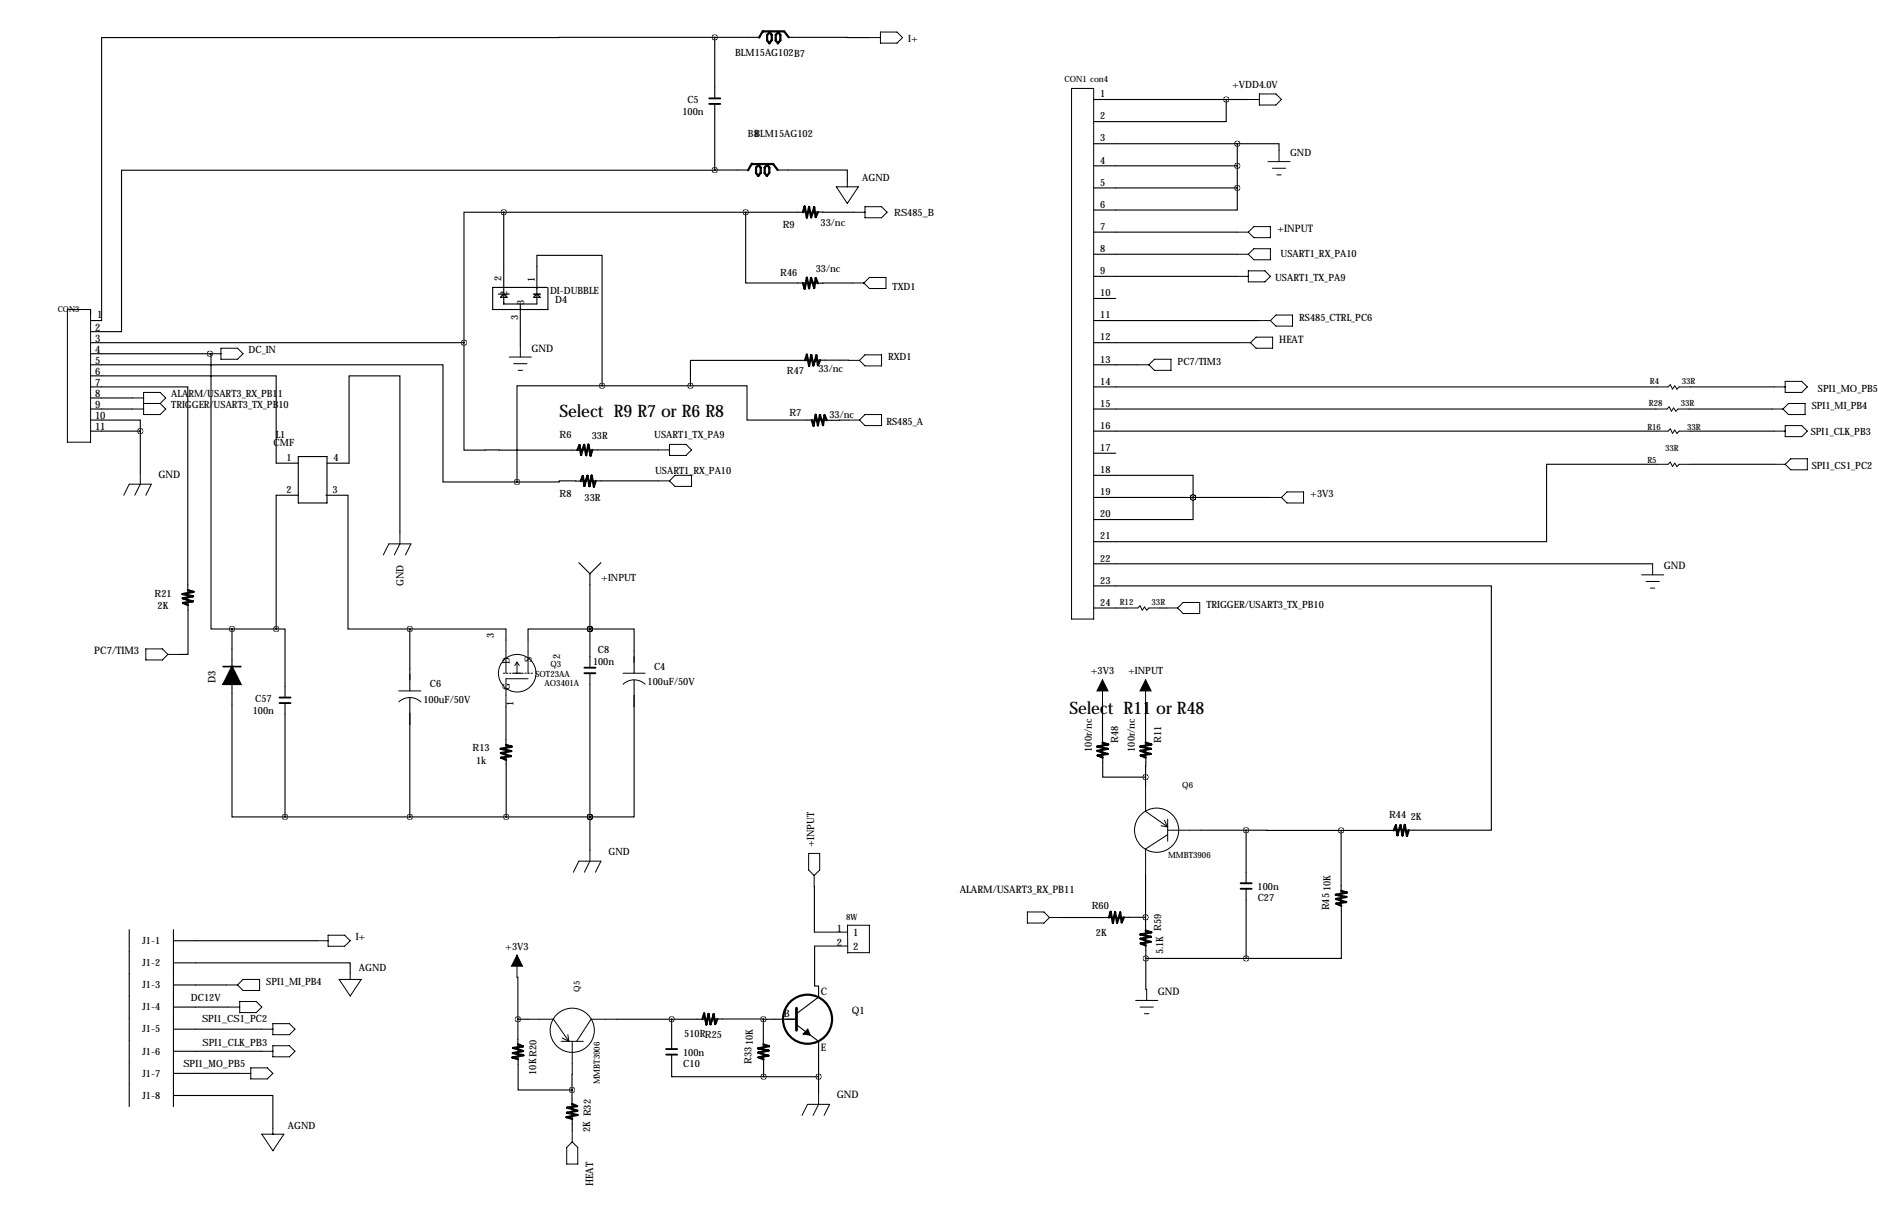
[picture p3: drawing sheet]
<svg xmlns="http://www.w3.org/2000/svg" width="432mm" height="279mm" viewBox="0 0 432 279" stroke-linecap="round" stroke-linejoin="round" font-family="sans-serif">
<g fill="none" stroke="#000" stroke-width=".23">
<path d="M199.9 8.6h2.5M202.4 7.4h3.8l1.3 1.2-1.3 1.3h-3.8zM246.4 20.3h5.1v121.9h-5.1zM287 22.9h2.6M289.6 21.6h3.8l1.2 1.3-1.2 1.2h-3.8zM291.5 37.1h5.1M292.6 38.7h3M294.1 34.6v2.5M192.3 42.9h5.1l-2.6 3.8zM194.8 41.7v1.2M196.3 48.8h2.6M198.9 47.5h3.8l1.3 1.3-1.3 1.2h-3.8z"/>
<path d="M284.5 58.4h2.5M284.5 53.3h2.5M287 58.4l1.3-1.2h3.8v2.5h-3.8zM287 53.3l1.3-1.2h3.8v2.5h-3.8zM293.6 40.2h1M15.5 71.1h5.3v30.5h-5.3zM119.6 79.5v2.5M196.1 65h2.5M199.9 63.8h3.8v2.5h-3.8l-1.3-1.3zM284.5 63.5h2.5M285 78.7h2.5M287 62.2h3.8l1.3 1.3-1.3 1.3h-3.8z"/>
<path d="M288.8 77.5h3.8v2.5h-3.8l-1.3-1.3zM289.6 73.7h2.5M292.1 73.7l1.3-1.3h3.8v2.5h-3.8zM30.5 94h2.5M30.5 91.4h2.5M33 90.2h3.8l1.3 1.2-1.3 1.3 1.3 1.3-1.3 1.2h-3.8zM33 92.7h3.8M48.3 81.3h2.5M50.8 80h3.8l1.3 1.3-1.3 1.2h-3.8zM117.1 82h5.1M118.1 83.6h3.1M119.1 85.1h1"/>
<path d="M195.1 96.5h2.5M195.1 82.8h2.5M197.6 96.5l1.3-1.3h3.8v2.6h-3.8zM197.6 82.8l1.3-1.3h3.8v2.6h-3.8zM261.6 83.8h2.6M264.2 83.8l1.2-1.3h3.8v2.6h-3.8zM380.7 94h2.6l.5-.5 .5 1 .5-.8 .5 .8 .5-.5h2.6M381 88.9h2.5l.5-.5 .6 1 .5-.8 .5 .8 .5-.5h2.5M381 99.1h2.5l.5-.5 .6 1 .5-.8 .5 .8 .5-.5h2.5M407.4 94h2.6M407.9 88.9h2.6M407.9 99.1h2.6"/>
<path d="M410 94l1.2-1.3h3.8v2.5h-3.8zM410.5 87.6h3.8l1.2 1.3-1.2 1.3h-3.8zM410.5 97.8h3.8l1.2 1.3-1.2 1.2h-3.8zM28.4 113.8l1.3-2.5h5.1l-1.3 2.5M32.3 108.7v2.6l-1.3 2.5M151.4 110.5h2.5M151.4 103.4h2.5M153.9 110.5l1.3-1.3h3.8v2.6h-3.8zM153.9 102.1h3.8l1.3 1.3-1.3 1.2h-3.8zM292.1 114.3h2.5M295.9 113h3.8v2.6h-3.8l-1.3-1.3zM381 106.7h2.5l.5-.5 .6 1 .5-.8 .5 .8 .5-.5h2.5"/>
<path d="M407.9 106.7h2.6M411.7 105.4h3.8v2.5h-3.8l-1.2-1.2zM88.1 127.5l1.3-2.5h5.1l-1.3 2.5M91.9 122.4v2.6l-1.2 2.5M259.1 139.7h2.5l.5-.5 .5 1 .5-.8 .6 .8 .5-.5h2.5M268.2 139.7h2.6M272 138.4h3.8v2.6h-3.8l-1.2-1.3zM377.4 132.1h5.1M378.5 133.6h3M379.5 135.1h1M380 129.5v2.6M33.5 149.1h3.8l1.3 1.3-1.3 1.2h-3.8z"/>
<path d="M38.6 150.4h2.5M91.7 158.8h5.1M116.3 147.1v7.6M118.1 154.7h1.8M118.9 152.1v2.6M118.9 152.1l-.5 .8M118.9 152.1l.5 .8M121.4 156h-5.1v6.3M121.4 147.1v7.6M143.3 154.7h5M143.3 157.2a3.7 3.7 0 0 1 5 0M253.5 156.2v5.1"/>
<path d="M263.4 156.2v5.1M91.7 161.3a3.7 3.7 0 0 1 5.1 0M135.6 195.3v2.6l-1.2 2.5M185.9 196.1h2.6v3.8l-1.3 1.3-1.3-1.3zM263.4 180.6v5.8l5.1 3.6M267 189.7l1.5 .3M267.7 188.5l.8 1.5M268.5 188.2v5.1M268.5 191.8l-5.1 3.3v5.8M268.5 190.8h7.6M72.9 216.2h2.5M75.4 214.9h3.8l1.3 1.3-1.3 1.2h-3.8z"/>
<path d="M118.9 219.5v5M131.8 200.4l1.3-2.5h5.1l-1.3 2.5M187.2 201.2v2.5M187.2 214.2h7.7M187.3 217.4h7.6M194.8 218.9h5.1M194.9 212.5v6.4M194.9 212.6h5.1M199.9 212.6v6.3M236.2 209.5h3.8l1.3 1.3-1.3 1.3h-3.8zM241.3 210.8h2.5M52.1 226.3h2.5"/>
<path d="M52.6 231.4h2.5M55.1 230.1h3.8l1.3 1.3-1.3 1.3h-3.8zM55.9 225h3.8v2.6h-3.8l-1.3-1.3zM60.2 236.5h2.5M62.7 235.2h3.8l1.3 1.3-1.3 1.2h-3.8zM78 225h5.1l-2.6 3.9zM80.5 223.8v1.2M121.4 234.2h5.9l3.5 5.1M129 239.3h5.1M129.3 238.5l1.5 .8M130.6 237.7l.2 1.6M131.6 239.3v7.6"/>
<path d="M141.7 234.2h-5.8l-3.3 5.1M261.1 229.9h5.1M262.1 231.4h3.1M263.1 232.9h1.1M263.7 227.3v2.6M55.1 246.6h2.6M57.7 245.4h3.8l1.2 1.2-1.2 1.3h-3.8zM60.2 241.6h2.5M62.7 240.3h3.8l1.3 1.3-1.3 1.2h-3.8zM62.7 259.3v1.3M131.6 259.8v2.6M184.4 256.3l1.3-2.6h5.1l-1.3 2.6"/>
<path d="M188.2 251.2v2.5l-1.3 2.6M60.2 260.6h5.1l-2.6 3.8zM130.3 263.7l1.3-1.3 1.2 1.3v3.8h-2.5z"/>
<circle cx="118.9" cy="154.7" r="4.3"/>
<circle cx="265.9" cy="190.8" r="5.1"/>
<circle cx="131.6" cy="236.7" r="5.1"/>
</g>
<g fill="none" stroke="#000" stroke-width=".25">
<path d="M164.3 8.6h-140.9v65.1h-2.6M164.3 8.6v14M164.3 8.6h10.4M181.3 8.6h18.6M164.3 39.1h-136.4v37.1h-7.1M164.3 23.9v15.2M164.3 39.1h7.8M178.7 39.1h16.1v2.6M251.5 22.9h35.5M251.5 33h33M251.5 38.1h33M281.9 22.9v5h-30.4"/>
<path d="M284.5 33h9.6v1.6M284.5 33v10.2M115.8 48.8h-9.1v29.9M115.8 48.8v21h7.6v-11.1h15v29.9M115.8 48.8h70.1M171.4 48.8v16.2h14.5M186.6 48.7l9.7 .1M251.5 43.2h33M251.5 53.3h33M251.5 58.4h33M284.5 43.2v5.1h-33M20.8 78.7h85.9"/>
<path d="M106.7 78.7v24.7h27.5M114.6 67.6h2.5M115.1 68.3l.7-.7 .8 .7zM119.6 69.8v9.7M122.7 67.6h1.5M122.7 68.3l.7-.7 .8 .7zM125.7 66h-12.4v5.1h12.7v-5.1M196.1 65l-9.5 .1M251.5 63.5h33M251.5 68.6h5M251.5 73.7h38.1M251.5 78.7h33.5"/>
<path d="M20.8 96.5h11.5v2.6M20.8 88.9h22.4v48M20.8 83.8h81.1v26.9h17M20.8 86.4h42.7v20h5.1M20.8 94h9.7M20.8 99.1h11.5M20.8 81.3h27.5M20.8 91.4h9.7M32.3 99.1v9.6M48.3 81.3h.1M48.3 81.3h.2v63.2h4.8M138.4 88.6h-19.5v22.1"/>
<path d="M138.4 88.6h20.3M158.7 88.6h13.1v7.9h16.2M186.4 82.8h-27.7v5.8M187.1 82.8h8M195.1 96.5l-6.4 .1M251.5 83.8h10.1M251.5 88.9h129.5M251.5 94h129.2M251.5 99.1h129.5M388.4 94h19M388.6 88.9h19.3M388.6 99.1h19.3"/>
<path d="M68.6 104.9h6.6v10.7h-6.6zM68.6 113.8h-5.1v30.7M74.9 113.8h5.1v30.7h14.2M75.2 106.4h5.1v-20h11.6v36M134.9 103.4h16.5M134.9 110.5h-6.3v.2h-9.7M135.6 110.5h15.8M251.5 109.2h22.8v5.1M251.5 104.1h5M251.5 114.3h40.6M274.3 114.3h.1M274.3 114.3v5.1h-22.8"/>
<path d="M381 106.7h-25.4v17.8h-104.1M388.6 106.7h19.3M43.2 137.6v12.8h-2.1M133.1 129.3l2.5 2.5M135.6 131.8v21.6M138.2 129.3l-2.6 2.5M251.5 134.6h91.4v56.2h-20.3M251.5 129.5h128.5M251.5 139.7h7.6M266.7 139.7h1.5M53.3 157.2v30.5h12.2M53.3 144.5v8.7"/>
<path d="M53.3 144.5h10.2M63.5 144.5h2v15.8M94.2 144.5h22.1v2.6M94.2 144.5v14.3M135.6 144.5h-14.2v2.6M135.6 144.5h.1M135.6 144.5h10.2v10.2M135.6 154.7v40.6M145.8 156.2v31.5h-10.2M65.5 161.5v26.2M94.2 160.3v27.4M116.3 162.3v10.2"/>
<path d="M116.4 173.2v14.5M253.5 161.3v10.7M253.5 172.7v5.9h9.9M263.4 161.3v10.7M263.4 178.6v2M263.4 172.7v5.9M65.5 187.7h70.1M135.6 187.7h.1M276.1 190.8h10.4M286.5 190.8h21.9M286.5 190.8v12.1M308.4 190.8h13.5"/>
<path d="M308.4 190.8v15.2M29.7 213.6v40.7M39.9 213.6v40.7M39.9 216.2h33M187.2 203.7v10.5M187.3 217.4v9.2h.9v2.5l-5.1 3.8M243.8 210.8h12.5M257 210.8h6.4M263.4 200.9v14.2M263.4 215.8v4.4M286.5 204.2v16M308.4 206.7v13.5h-21.9"/>
<path d="M39.9 221.2h40.6v2.6M39.9 226.3h12.2M39.9 231.4h12.7M39.9 236.5h20.3M118.9 224.5h.2v9.7M119.1 234.2h2.3M119.1 234.2v7.2M141.7 234.2h21.1M154.4 234.2v6.8M163.5 234.1l12 .1M175.5 234.2h7.6M175.5 234.2v7.1"/>
<path d="M183.1 235.5l5.1 3.8v11.9M263.4 220.2v7.1h.3M263.4 220.2h23.1M39.9 251.7h22.8v7.6M39.9 241.6h20.3M39.9 246.6h15.2M119.1 242.1v8.3h12.4M131.5 250.4v4.7M131.6 246.9l-.1 3.5M131.6 255.8v4M154.4 242.3v5.1h21.2M175.6 242v5.4"/>
<path d="M175.6 247.4h12.6"/>
</g>
<path d="M163.1 23.9h2.5M163.1 22.6h2.5M134.4 154.7h2.5M134.4 153.4h2.5M64.3 161.5h2.5M64.3 160.3h2.5M285.2 204.2h2.6M285.2 202.9h2.6M153.2 242.3h2.5M153.2 241h2.5" fill="none" stroke="#000" stroke-width=".43"/>
<g fill="none" stroke="#000" stroke-width=".51">
<path d="M175.4 7.1l-.9 1.5M176.9 7.3l.5 .7v1.2l-.5 .8-.5-.7v-1.3l.5-.6M178.9 7.3l.5 .7v1.2l-.5 .8-.5-.7v-1.3l.5-.6M180.3 7.2l-4.9 .1M180.3 7.3l1.1 1.3M172.9 37.6l-.9 1.5M174.3 37.7l.6 .8v1.2l-.6 .7-.5-.6v-1.3l.6-.6M176.3 37.7l.6 .8v1.2l-.6 .7-.5-.6v-1.3l.6-.6M177.8 37.7h-4.9M177.8 37.7l1 1.4M188.1 48.7l-.5 1.2-.4-2.3-.7 2.3-.5-2.4-.5 2.5-.5-2.6-.4 1.4M184.6 65l.4 1.3 .5-2.5 .5 2.4 .5-2.3 .7 2.3 .4-2.3 .5 1.2"/>
<path d="M186.6 96.5l.4 1.3 .6-2.5 .5 2.4 .4-2.3 .7 2.3 .4-2.3 .5 1.2M188.6 82.8l-.5 1.1-.4-2.3-.7 2.4-.5-2.4-.5 2.4-.5-2.5-.4 1.3M136.2 103.4l-.4 1.3-.5-2.5-.5 2.4-.5-2.4-.7 2.3-.4-2.2-.5 1.1M137 110.5l-.4 1.3-.6-2.5-.5 2.4-.4-2.4-.7 2.4-.4-2.3-.5 1.1M43.2 135.6l1.3 .4-2.5 .5 2.4 .5-2.4 .5 2.3 .7-2.2 .3 1.1 .5M116.3 171.1l1.4 .5-2.6 .5 2.5 .5-2.4 .4 2.3 .7-2.3 .4 1.2 .5M253.5 170.6l1.3 .4-2.5 .6 2.4 .5-2.4 .4 2.4 .7-2.3 .4 1.1 .5M263.4 170.6l1.3 .4-2.5 .6 2.4 .5-2.4 .4 2.4 .7-2.3 .4 1.1 .5M323.9 190.8l-.4 1.3-.5-2.6-.5 2.5-.5-2.4-.7 2.3-.3-2.3-.6 1.2M258.4 210.8l-.5 1.1-.3-2.2-.8 2.3-.4-2.4-.5 2.4-.5-2.5-.4 1.3M263.4 213.8l1.3 .4-2.5 .5 2.4 .5-2.4 .5 2.4 .7-2.3 .4 1.1 .5M308.4 204.7l1.3 .4-2.6 .5 2.5 .5-2.4 .5 2.3 .7-2.3 .3 1.2 .5"/>
<path d="M119.1 239.9l1.1 .5-2.2 .4 2.3 .7-2.4 .5 2.4 .5-2.5 .5 1.3 .4M164.9 234.1l-.5 1.2-.3-2.3-.7 2.4-.5-2.4-.5 2.4-.5-2.5-.4 1.3M175.5 240l1.3 .4-2.5 .5 2.4 .5-2.4 .5 2.4 .7-2.3 .3 1.2 .5M131.5 253.6l1.2 .6-2.3 .3 2.3 .7-2.3 .5 2.4 .5-2.5 .5 1.3 .4"/>
<circle cx="185.7" cy="234.2" r="5.6"/>
</g>
<path d="M122.4 154.7h-6.8" fill="none" stroke="#000" stroke-width=".23" stroke-dasharray=".4 .4"/>
<path d="M53.3 153.2l2.1 4h-4.1z" fill="#000" stroke="#000" stroke-width=".38"/>
<path d="M51.3 153.2h4.1" fill="none" stroke="#000" stroke-width=".38"/>
<path d="M183.1 231.6v5.1" fill="none" stroke="#000" stroke-width=".63"/>
<path d="M185.7 236.5l.6 1.3-1.6-.2z" fill="#000" stroke="#000" stroke-width=".25"/>
<path d="M253.5 156.2l1.3 2.6h-2.6zM263.4 156.2l1.3 2.6h-2.6zM118.9 219.5l1.2 2.5h-2.5z" fill="#000" stroke="#000" stroke-width=".23"/>
<path d="M281.9 22.9a.05 .05 0 0 0 .1 0 .05 .05 0 0 0-.1 0zM284.4 38.1a.05 .05 0 0 0 .1 0 .05 .05 0 0 0-.1 0zM284.4 33a.05 .05 0 0 0 .1 0 .05 .05 0 0 0-.1 0zM274.3 114.3a.05 .05 0 0 0 .1 0 .05 .05 0 0 0-.1 0zM135.6 187.7a.05 .05 0 0 0 .1 0 .05 .05 0 0 0-.1 0zM135.6 144.5a.05 .05 0 0 0 .1 0 .05 .05 0 0 0-.1 0zM135.6 144.5a.05 .05 0 0 0 .1 0 .05 .05 0 0 0-.1 0zM135.6 187.7a.05 .05 0 0 0 .1 0 .05 .05 0 0 0-.1 0zM164.3 39.1a.05 .05 0 0 0 .1 0 .05 .05 0 0 0-.1 0zM164.3 8.6a.05 .05 0 0 0 .1 0 .05 .05 0 0 0-.1 0zM116.3 187.7a.05 .05 0 0 0 .1 0 .05 .05 0 0 0-.1 0zM274.3 114.3a.05 .05 0 0 0 .1 0 .05 .05 0 0 0-.1 0zM106.6 78.7a.05 .05 0 0 0 .1 0 .05 .05 0 0 0-.1 0zM48.2 81.3a.05 .05 0 0 0 .1 0 .05 .05 0 0 0-.1 0zM32.2 99.1a.05 .05 0 0 0 .1 0 .05 .05 0 0 0-.1 0zM308.3 190.8a.05 .05 0 0 0 .1 0 .05 .05 0 0 0-.1 0zM286.5 220.2a.05 .05 0 0 0 .1 0 .05 .05 0 0 0-.1 0zM286.5 190.8a.05 .05 0 0 0 .1 0 .05 .05 0 0 0-.1 0zM263.4 220.2a.05 .05 0 0 0 .1 0 .05 .05 0 0 0-.1 0zM158.7 88.6a.05 .05 0 0 0 .1 0 .05 .05 0 0 0-.1 0zM53.3 144.5a.05 .05 0 0 0 .1 0 .05 .05 0 0 0-.1 0zM94.2 187.7a.05 .05 0 0 0 .1 0 .05 .05 0 0 0-.1 0zM65.5 187.7a.05 .05 0 0 0 .1 0 .05 .05 0 0 0-.1 0zM118.8 110.7a.05 .05 0 0 0 .1 0 .05 .05 0 0 0-.1 0zM94.2 144.5a.05 .05 0 0 0 .1 0 .05 .05 0 0 0-.1 0zM171.4 48.8a.05 .05 0 0 0 .1 0 .05 .05 0 0 0-.1 0zM284.4 43.2a.05 .05 0 0 0 .1 0 .05 .05 0 0 0-.1 0zM188.2 247.4a.05 .05 0 0 0 .1 0 .05 .05 0 0 0-.1 0zM175.5 234.2a.05 .05 0 0 0 .1 0 .05 .05 0 0 0-.1 0zM131.5 250.4a.05 .05 0 0 0 .1 0 .05 .05 0 0 0-.1 0zM119 234.2a.05 .05 0 0 0 .1 0 .05 .05 0 0 0-.1 0zM154.4 234.2a.05 .05 0 0 0 .1 0 .05 .05 0 0 0-.1 0zM175.5 247.4a.05 .05 0 0 0 .1 0 .05 .05 0 0 0-.1 0zM115.8 48.8a.05 .05 0 0 0 .1 0 .05 .05 0 0 0-.1 0zM138.4 88.6a.05 .05 0 0 0 .1 0 .05 .05 0 0 0-.1 0z" fill="#000" stroke="#000" stroke-width="1.3"/>
<g font-size="4">
<text x="128.6" y="95.8">Select R9 R7 or R6 R8</text>
<text x="245.9" y="164.1">Select R11 or R48</text>
</g>
<g font-size="2.4">
<text x="293.6" y="53.3">+INPUT</text>
<text x="21.8" y="75.9">2</text>
<text x="22.4" y="73.2">1</text>
<text x="21.8" y="78.5">3</text>
<text x="21.8" y="81">4</text>
<text x="21.8" y="83.6">5</text>
<text x="122.2" y="80.8">GND</text>
<text x="294.1" y="78.7">HEAT</text>
<text x="21.8" y="86.1">6</text>
<text x="21.8" y="88.6">7</text>
<text x="21.8" y="91.2">8</text>
<text x="21.8" y="93.7">9</text>
<text x="21.8" y="96.3">10</text>
<text x="21.8" y="98.8">11</text>
<text x="36.4" y="109.7">GND</text>
<text x="382.5" y="130.8">GND</text>
<text x="21.7" y="150.4">PC7/TIM3</text>
<text x="49.5" y="156.9" transform="rotate(-90 49.5 156.9)">D3</text>
<text x="220.7" y="205.2">ALARM/USART3_RX_PB11</text>
<text x="192.4" y="214.2">1</text>
<text x="196.1" y="215">1</text>
<text x="192.4" y="217.4">2</text>
<text x="196.2" y="218.2">2</text>
<text x="180.3" y="233.7">B</text>
<text x="188.7" y="228.6">C</text>
<text x="195.8" y="232.9">Q1</text>
<text x="266.2" y="228.6">GND</text>
<text x="188.7" y="241.5">E</text>
<text x="192.4" y="252.2">GND</text>
<text x="136.4" y="272.5" transform="rotate(-90 136.4 272.5)">HEAT</text>
</g>
<g font-size="2.3">
<text x="208.8" y="9.7">I+</text>
<text x="169" y="12.9">BLM15AG102B7</text>
<text x="158" y="23.6">C5</text>
<text x="253" y="22.4">1</text>
<text x="283.3" y="20.1">+VDD4.0V</text>
<text x="156.9" y="26.3">100n</text>
<text x="253" y="27.4">2</text>
<text x="172" y="31.5">B8BLM15AG102</text>
<text x="253" y="32.5">3</text>
<text x="296.6" y="35.9">GND</text>
<text x="198.3" y="41.7">AGND</text>
<text x="253" y="37.6">4</text>
<text x="253" y="42.7">5</text>
<text x="253" y="47.8">6</text>
<text x="180" y="52.3">R9</text>
<text x="188.7" y="52">33/nc</text>
<text x="205.6" y="49.6">RS485_B</text>
<text x="253" y="52.8">7</text>
<text x="253" y="57.9">8</text>
<text x="294.4" y="59.1">USART1_RX_PA10</text>
<text x="115.3" y="64.5" transform="rotate(-90 115.3 64.5)">2</text>
<text x="122.9" y="64.8" transform="rotate(-90 122.9 64.8)">1</text>
<text x="179.4" y="63.5">R46</text>
<text x="187.6" y="62.6">33/nc</text>
<text x="253" y="63">9</text>
<text x="293.2" y="64.5">USART1_TX_PA9</text>
<text x="116.7" y="68" transform="rotate(-90 116.7 68)">2</text>
<text x="120.5" y="70.1" transform="rotate(-90 120.5 70.1)">3</text>
<text x="124.3" y="68.2" transform="rotate(-90 124.3 68.2)">1</text>
<text x="126.5" y="67.6">DI-DUBBLE</text>
<text x="127.6" y="69.5">D4</text>
<text x="205.2" y="66.7">TXD1</text>
<text x="253" y="68.1">10</text>
<text x="119.1" y="73.6" transform="rotate(-90 119.1 73.6)">3</text>
<text x="253" y="73.2">11</text>
<text x="298.7" y="73.7">RS485_CTRL_PC6</text>
<text x="57.1" y="81">DC_IN</text>
<text x="204.2" y="82.8">RXD1</text>
<text x="253" y="78.2">12</text>
<text x="253" y="83.3">13</text>
<text x="270.8" y="83.8">PC7/TIM3</text>
<text x="180.9" y="85.9">R47</text>
<text x="188.2" y="85.5">33/nc</text>
<text x="253" y="88.4">14</text>
<text x="39.4" y="91.2">ALARM/USART3_RX_PB11</text>
<text x="39.4" y="93.7">TRIGGER/USART3_TX_PB10</text>
<text x="181.5" y="95.5">R7</text>
<text x="253" y="93.5">15</text>
<text x="416.6" y="94">SPI1_MI_PB4</text>
<text x="418" y="90.1">SPI1_MO_PB5</text>
<text x="63.4" y="100.6">L1</text>
<text x="128.7" y="100.6">R6</text>
<text x="136.1" y="100.9">33R</text>
<text x="150.4" y="100.6">USART1_TX_PA9</text>
<text x="190.7" y="96">33/nc</text>
<text x="203.8" y="97.7">RS485_A</text>
<text x="253" y="98.6">16</text>
<text x="416.3" y="100">SPI1_CLK_PB3</text>
<text x="62.9" y="102.5">CMF</text>
<text x="65.9" y="105.9">1</text>
<text x="76.7" y="105.9">4</text>
<text x="253" y="103.6">17</text>
<text x="416.6" y="107.7">SPI1_CS1_PC2</text>
<text x="65.9" y="113.3">2</text>
<text x="76.5" y="113.3">3</text>
<text x="150.6" y="109">USART1_RX_PA10</text>
<text x="253" y="108.7">18</text>
<text x="253" y="113.8">19</text>
<text x="128.7" y="114.3">R8</text>
<text x="134.4" y="115.2">33R</text>
<text x="253" y="118.9">20</text>
<text x="301.2" y="114.3">+3V3</text>
<text x="253" y="124">21</text>
<text x="253" y="129">22</text>
<text x="35.5" y="137.1">R21</text>
<text x="92.8" y="134.7" transform="rotate(-90 92.8 134.7)">GND</text>
<text x="138.2" y="133.6">+INPUT</text>
<text x="253" y="134.1">23</text>
<text x="36.2" y="140">2K</text>
<text x="253" y="139.2">24</text>
<text x="277.4" y="139.7">TRIGGER/USART3_TX_PB10</text>
<text x="113.6" y="146.6" transform="rotate(-90 113.6 146.6)">3</text>
<text x="117.2" y="152.5" transform="rotate(-90 117.2 152.5)">D</text>
<text x="122.3" y="152.1" transform="rotate(-90 122.3 152.1)">S</text>
<text x="128.8" y="151.4" transform="rotate(-90 128.8 151.4)">2</text>
<text x="136.3" y="152.8">100n</text>
<text x="137.5" y="150">C8</text>
<text x="150.4" y="153.9">C4</text>
<text x="250.8" y="154.9">+3V3</text>
<text x="259.4" y="154.9">+INPUT</text>
<text x="58.6" y="161.2">C57</text>
<text x="97.3" y="161.5">100uF/50V</text>
<text x="98.8" y="157.9">C6</text>
<text x="117.2" y="158.5" transform="rotate(-90 117.2 158.5)">G</text>
<text x="148.9" y="157.4">100uF/50V</text>
<text x="58.1" y="164">100n</text>
<text x="118" y="162.2" transform="rotate(-90 118 162.2)">1</text>
<text x="108.7" y="172.7">R13</text>
<text x="251.1" y="172.7" transform="rotate(-90 251.1 172.7)">100r/nc</text>
<text x="257.1" y="170.6" transform="rotate(-90 257.1 170.6)">R48</text>
<text x="261" y="172.7" transform="rotate(-90 261 172.7)">100r/nc</text>
<text x="267" y="170.6" transform="rotate(-90 267 170.6)">R11</text>
<text x="109.5" y="175.6">1k</text>
<text x="319.4" y="188">R44</text>
<text x="324.4" y="188.3">2K</text>
<text x="139.9" y="196.3">GND</text>
<text x="187.2" y="194.6" transform="rotate(-90 187.2 194.6)">+INPUT</text>
<text x="251" y="208.8">R60</text>
<text x="289.2" y="204.5">100n</text>
<text x="289.2" y="207">C27</text>
<text x="305.6" y="209.2" transform="rotate(-90 305.6 209.2)">R45</text>
<text x="305.9" y="204.8" transform="rotate(-90 305.9 204.8)">10K</text>
<text x="81.8" y="215.9">I+</text>
<text x="252" y="215">2K</text>
<text x="32.8" y="216.9">J1-1</text>
<text x="32.8" y="222">J1-2</text>
<text x="116.2" y="218.2">+3V3</text>
<text x="267.5" y="219.3" transform="rotate(-90 267.5 219.3)">5.1K R59</text>
<text x="32.8" y="227.1">J1-3</text>
<text x="61.2" y="226.3">SPI1_MI_PB4</text>
<text x="82.5" y="223.2">AGND</text>
<text x="32.8" y="232.2">J1-4</text>
<text x="43.9" y="229.9">DC12V</text>
<text x="32.8" y="237.2">J1-5</text>
<text x="46.4" y="234.8">SPI1_CS1_PC2</text>
<text x="157.3" y="238.3">510RR25</text>
<text x="32.8" y="242.3">J1-6</text>
<text x="42.2" y="245.2">SPI1_MO_PB5</text>
<text x="46.6" y="240.3">SPI1_CLK_PB3</text>
<text x="157.1" y="242.6">100n</text>
<text x="157.1" y="245.1">C10</text>
<text x="172.8" y="244.5" transform="rotate(-90 172.8 244.5)">R33</text>
<text x="173.1" y="240.1" transform="rotate(-90 173.1 240.1)">10K</text>
<text x="32.8" y="247.4">J1-7</text>
<text x="123.3" y="247" transform="rotate(-90 123.3 247)">10KR20</text>
<text x="32.8" y="252.5">J1-8</text>
<text x="66.2" y="259.3">AGND</text>
<text x="135.7" y="260.1" transform="rotate(-90 135.7 260.1)">2K R32</text>
</g>
<g font-size="2">
<text x="244.7" y="18.9">CON1 con4</text>
<text x="379.4" y="88.2">R4</text>
<text x="386.7" y="88.2">33R</text>
<text x="379.1" y="93.3">R28</text>
<text x="386.4" y="93.3">33R</text>
<text x="378.8" y="98.8">R16</text>
<text x="387.9" y="98.8">33R</text>
<text x="378.8" y="106.5">R5</text>
<text x="382.8" y="103.6">33R</text>
<text x="257.5" y="139">R12</text>
<text x="264.8" y="139">33R</text>
<text x="123.1" y="155.4">SOT23AA</text>
<text x="126.6" y="153.2">Q3</text>
<text x="125.2" y="157.5">AO3401A</text>
<text x="271.8" y="181.1">Q6</text>
<text x="268.6" y="197.1">MMBT3906</text>
<text x="194.6" y="211.3">8W</text>
<text x="133.3" y="227.8" transform="rotate(-90 133.3 227.8)">Q5</text>
<text x="137.9" y="249.2" transform="rotate(-90 137.9 249.2)">MMBT3906</text>
</g>
<text font-size="1.9" x="13.3" y="71.6">CON3</text>
</svg>
